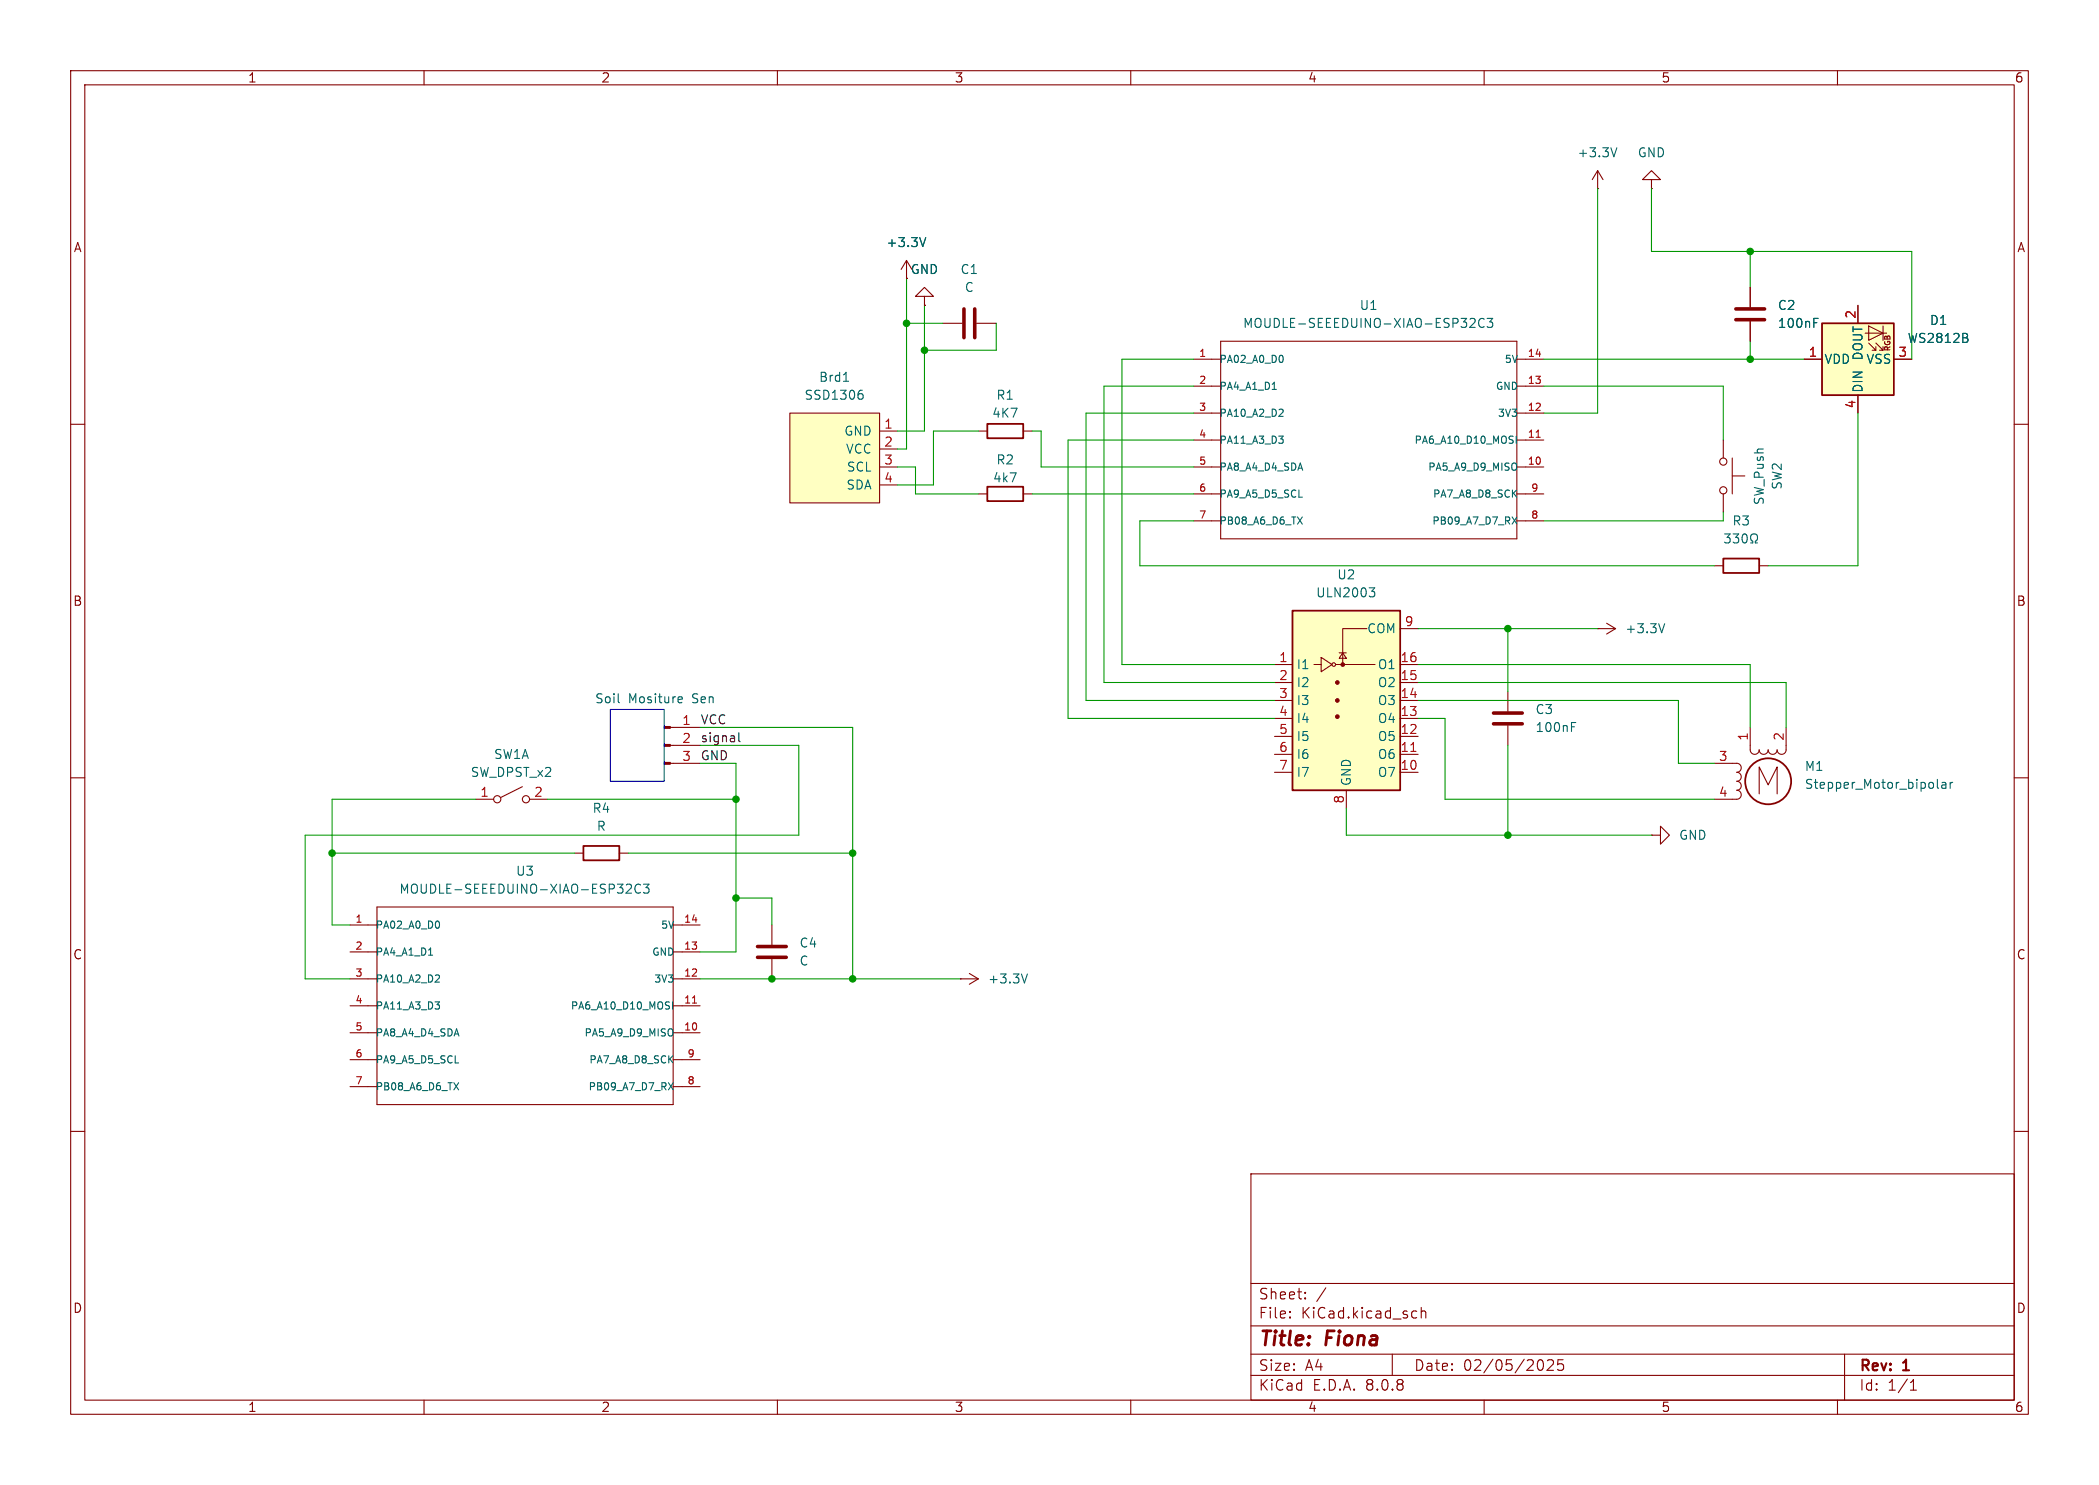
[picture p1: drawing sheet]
<svg xmlns="http://www.w3.org/2000/svg" width="297mm" height="210mm" viewBox="0 0 297 210" stroke-linecap="round" stroke-linejoin="round" font-family="sans-serif">
<g fill="none" stroke="#840000" stroke-width=".15">
<path d="M10 10h277v190h-277zM12 12h273v186h-273zM60 10v2M110 10v2M160 10v2M210 10v2M260 10v2M130.8 41.9h1.3l-1.3-1.3-1.3 1.3h1.3v1.3M130.8 43.2h.1M133.3 45.7h2.8M138.2 45.7h2.8M10 60h2"/>
<path d="M138.4 69.9h1.3M138.4 61h1.3M144.8 69.9h1.2M144.8 61h1.2M285 60h2M10 110h2M285 110h2M135.9 138.4h.1M135.9 138.4h2.5M137.2 137.7l1.2 .7M138.4 138.4l-1.2 .8M10 160h2"/>
<path d="M177 166h108v32h-108zM285 160h2M60 198v2M110 198v2M160 198v2M177 194.5h108M177 191.5h108M177 187.5h108M177 181.5h108M182.5 186.3h.1l-.1 .1M182.5 186.3v.1M182.5 185.5v.1"/>
<path d="M182.5 185.5h.1l-.1 .1M184.7 183.6v.1M184.7 183.6h-.1l.1 .1M184.7 182.8v.1M184.7 182.8h-.1l.1 .1M187.6 182.1l-1.3 2M197 191.5v3M200 185.4l.5 .1M200.5 186.3l-.5 .1M201.1 185.5a.37 .37 0 0 1 .6 .1v.8M201.1 184.9v1.5M210 198v2"/>
<path d="M218 192.3a.94 .94 0 0 1 0 1.5M219 192.4l.2-.1 .5 .1a.41 .41 0 0 1 0 .5l-.8 .9h.9M221.2 192.3h-.7l-.1 .7 .2-.1h.5l.1 .3v.5l-.2 .1h-.4l-.2-.1M260 198v2M261 191.5v6.5M270.3 196.6h.9M270.3 195.5l.4-.4v1.5"/>
</g>
<path d="M145.4 137.7l-.4 1.3" fill="none" stroke="#006464" stroke-width=".15"/>
<path d="M139.7 59.9h5.1v2.1h-5.1zM139.7 68.8h5.1v2.1h-5.1z" fill="none" stroke="#840000" stroke-width=".25"/>
<path d="M136.4 43.7v4.1M137.9 43.7v4.1" fill="none" stroke="#840000" stroke-width=".51"/>
<path d="M111.8 58.4h12.7v12.7h-12.7z" fill="#ffffc2"/>
<path d="M111.8 58.4h12.7v12.7h-12.7zM124.5 61h2.5M124.5 63.5h2.5M124.5 66h2.5M124.5 68.6h2.5M233.7 118.1h1.2v-1.3l1.3 1.3-1.3 1.3v-1.3M233.7 118.1h.1" fill="none" stroke="#840000" stroke-width=".15"/>
<path d="M119.3 53.9h.8M121.6 55.7h.3l.2 .2v.4l-.5 .2M121.8 55.2h.2" fill="none" stroke="#006464" stroke-width=".15"/>
<path d="M182.9 86.4h15.2v25.4h-15.2z" fill="#ffffc2"/>
<g fill="none" stroke="#840000" stroke-width=".25">
<path d="M243.8 79h5.1v2h-5.1zM182.9 86.4h15.2v25.4h-15.2z"/>
<circle cx="250.2" cy="110.5" r="3.3"/>
</g>
<g fill="none" stroke="#840000" stroke-width=".15">
<path d="M128.3 36.8l-.8 1.3M128.3 36.8v2.6M128.3 36.8l.7 1.3M168.9 58.4h3.8M168.9 54.6h3.8M168.9 50.8h3.8M172.7 48.3h41.9v27.9h-41.9zM214.6 58.4h3.8M214.6 54.6h3.8M214.6 50.8h3.8M247.6 40.6v2.8M247.6 45.5v2.8"/>
<path d="M168.9 73.7h3.8M168.9 69.9h3.8M168.9 66h3.8M168.9 62.2h3.8M214.6 73.7h3.8M214.6 69.9h3.8M214.6 66h3.8M214.6 62.2h3.8M243.8 62.2v2.6M243.8 69.9v2.5M245.1 67.3h1.8M245.1 64.8v5.1"/>
<path d="M180.3 94h2.6M180.3 99.1h2.6M180.3 96.5h2.6M185.9 94h1M186.9 93l1.6 1-1.6 1zM189 94h5.6M189.5 92.3h1M190 92.3l.5 .8h-1zM193.4 88.9h-3.4v5.1M198.1 94h2.6M198.1 99.1h2.6M198.1 96.5h2.6"/>
<path d="M198.1 88.9h2.6M242.6 80h1.2M248.9 80h1.3M180.3 109.2h2.6M180.3 106.7h2.6M180.3 104.1h2.6M180.3 101.6h2.6M190.5 111.8v2.5M198.1 109.2h2.6M198.1 106.7h2.6M198.1 104.1h2.6M198.1 101.6h2.6"/>
<path d="M242.6 108h3.1M245.7 109.2a.63 .63 0 0 1 .7 .6 .63 .63 0 0 1-.7 .7 .63 .63 0 0 1 .7 .6 .63 .63 0 0 1-.7 .7 .64 .64 0 0 1 .7 .6 .64 .64 0 0 1-.7 .6h-3.1M245.7 107.9a.64 .64 0 0 1 .7 .7 .64 .64 0 0 1-.7 .6M247.6 102.9v3.1a.64 .64 0 0 0 .7 .7 .64 .64 0 0 0 .6-.7 .64 .64 0 0 0 .7 .7 .64 .64 0 0 0 .6-.7 .64 .64 0 0 0 .6 .7 .64 .64 0 0 0 .7-.7 .64 .64 0 0 0 .6 .7 .64 .64 0 0 0 .6-.7v-3.1M248.9 112.3v-3.8l1.3 2.5 1.3-2.5v3.8M109.2 130.8v2.8M109.2 135.6v2.8"/>
<circle cx="243.8" cy="65.3" r=".51"/>
<circle cx="243.8" cy="69.3" r=".51"/>
<circle cx="188.7" cy="94" r=".25"/>
</g>
<g fill="#840000" stroke="#840000" stroke-width=".15">
<circle cx="189.2" cy="101.3" r=".25"/>
<circle cx="189.2" cy="99.1" r=".25"/>
<circle cx="189.2" cy="96.5" r=".25"/>
<circle cx="190" cy="94" r=".25"/>
</g>
<path d="M217.4 61.8h.5M199.6 106.3h.8" fill="none" stroke="#a90000" stroke-width=".15"/>
<g fill="none" stroke="#006464" stroke-width=".15">
<path d="M131 33.6l-.4 1.3M180 55.1h.6M181.4 57.9l.2 .2-.1 .2-.6 .6h.7M181.5 50.3l.1 .3-.1 .6M208.1 45.1l.4-.1 .2 .2v.2v.2l-.8 .7h.8M210 45.2a.51 .51 0 0 0-.6-.1 .51 .51 0 0 0-.2 .7 .48 .48 0 0 0 .3 .4 .48 .48 0 0 0 .5 0M210.4 45h.8l-.4 .5 .4 .1v.6l-.2 .1h-.4l-.2-.1M256.7 45h.6M256.7 45.6h.4M180.9 61.7h.7l-.4 .4M181.5 62.1l.1 .2-.1 .3M183.6 73.1l.7 1"/>
<path d="M183.8 70.3h.5M184.3 73.1l-.7 1M214 73.1l.6 1M214.5 65.6v.8M214.5 61.7v1M214.6 73.1l-.6 1M244 75.5h.8l-.4 .5 .3 .1v.6l-.1 .1h-.4l-.2-.1M245.2 75.5h.8l-.4 .5 .4 .1v.6l-.2 .1h-.4l-.2-.1M246.6 75.6l.2-.1a.69 .69 0 0 1 .3 1.2l-.2 .1a.69 .69 0 0 1-.3-1.2zM247.7 76.8h.3v-.3a.54 .54 0 0 1-.3-.7 .54 .54 0 0 1 .8-.2 .58 .58 0 0 1-.1 .9v.3h.3M193.7 83.1h.8l-.4 .5 .4 .1v.5l-.2 .2h-.4M274.1 110.2v1.1l.2 .2"/>
<path d="M274.8 110.7h.5v.8M275.3 110.9l-.4 .1a.25 .25 0 0 0-.2 .2 .25 .25 0 0 0 .2 .3l.4-.1M275.9 110.6v.9M276.3 110.6l-.2 .1-.2 .2"/>
</g>
<path d="M245.6 45.2h4.1M245.6 43.7h4.1M107.2 135.4h4.1M107.2 133.9h4.1" fill="none" stroke="#840000" stroke-width=".51"/>
<path d="M257.8 45.7h10.2v10.2h-10.2z" fill="#ffffc2"/>
<g fill="none" stroke="#840000" stroke-width=".15">
<path d="M226.1 26.7h.1M226.1 24.1l-.8 1.3M226.1 24.1v2.6M226.1 24.1l.7 1.3M233.7 25.4h1.2l-1.2-1.3-1.3 1.3h1.3v1.3M233.7 26.7h.1M130.8 43.2h.1M247.6 40.6v2.8M247.6 45.5v2.8M255.3 50.8h2.5M262.9 43.2v2.5M262.9 55.9v2.5"/>
<path d="M263.9 47.1h3.1M264.4 48.5l1 1h-.5M264.4 46.1l2 1-2 1zM265.4 48.5l1 1h-.5M265.4 49v.5M266.4 46.1v2M266.4 49v.5M268 50.8h2.5M213.4 97.8v2.8M226.1 88.9h.1M226.1 88.9h2.5M227.3 88.1l1.3 .8"/>
<path d="M228.6 88.9l-1.3 .8M67.3 113h2.5M73.9 111.3l-3 1.5M74.9 113h2.6M94.8 108h4.3M94.8 105.4h4.3M94.8 102.9h4.3M213.4 102.6v2.8M49.5 138.4h3.8M49.5 134.6h3.8M49.5 130.8h3.8M53.3 128.3h41.9v27.9h-41.9z"/>
<path d="M81.3 120.7h1.2M87.6 120.7h1.3M95.2 138.4h3.9M95.2 134.6h3.9M95.2 130.8h3.9M49.5 153.7h3.8M49.5 149.9h3.8M49.5 146.1h3.8M49.5 142.2h3.8M95.2 153.7h3.9M95.2 149.9h3.9M95.2 146.1h3.9"/>
<path d="M95.2 142.2h3.9"/>
<circle cx="70.4" cy="113" r=".51"/>
<circle cx="74.4" cy="113" r=".51"/>
</g>
<path d="M257.8 45.7h10.2v10.2h-10.2zM82.5 119.6h5.1v2.1h-5.1z" fill="none" stroke="#840000" stroke-width=".25"/>
<g fill="none" stroke="#006464" stroke-width=".15">
<path d="M131 33.6l-.4 1.3M228.8 20.9l-.4 1.3M256.7 45.6h.4M256.7 45h.6M278.3 47.8l.2 .2-.2 .4M278.3 47.3v.3M87.5 99.3l.2 .1M96.1 98.5l.4 .1 .1 .2-.7 .2M96.5 99.3l-.4 .1M235.5 88.2l-.4 1.3M222.4 102.8h.4M222.4 102.2h.6"/>
<path d="M60.6 135.1h.6M62 137.9l.2 .2-.1 .2-.5 .6h.6M62.1 130.4l.1 .2-.1 .6M88.7 125.1l.4-.1 .2 .2 .1 .2-.1 .2-.7 .7h.8M90.6 125.2a.51 .51 0 0 0-.6 0 .51 .51 0 0 0-.2 .6 .48 .48 0 0 0 .3 .5 .48 .48 0 0 0 .5-.1M91 125h.8l-.4 .5 .4 .1v.6l-.2 .1h-.4l-.2-.1M61.6 141.7h.6l-.4 .4M62.1 142.1l.1 .2-.1 .4M64.2 153.1l.7 1M64.4 150.3h.5M64.9 153.1l-.7 1M94.6 153.1l.7 1"/>
<path d="M95.2 145.6v.8M95.2 141.7v1M95.3 153.1l-.7 1"/>
</g>
<path d="M98 141.9h.6" fill="none" stroke="#a90000" stroke-width=".15"/>
<g fill="#840000" stroke="#840000" stroke-width=".15">
<path d="M94 107.8h.8v.3h-.8z"/>
<path d="M94 105.3h.8v.2h-.8z"/>
<path d="M94 102.7h.8v.3h-.8z"/>
</g>
<path d="M211.3 102.4h4.1M211.3 100.8h4.1" fill="none" stroke="#840000" stroke-width=".51"/>
<path d="M104.5 103.6v1.1l.2 .2" fill="none" stroke="#0f0f0f" stroke-width=".15"/>
<path d="M86.4 100.3h7.6v10.2h-7.6z" fill="none" stroke="#0000c2" stroke-width=".15"/>
<g fill="none" stroke="#009600" stroke-width=".15">
<path d="M128.3 39.4v24.1h-1.3M226.1 26.7v31.7h-7.7M233.7 26.7v8.9h36.8v15.2M247.6 35.6v5M128.3 45.7h5M130.8 43.2v17.8h-3.8M141 45.7v3.8h-10.2M168.9 50.8h-10.2v43.2h21.6M168.9 58.4h-15.2v40.7h26.6M168.9 54.6h-12.7v41.9h24.1M218.4 54.6h25.4v7.6M218.4 50.8h36.9"/>
<path d="M247.6 48.3v2.5M262.9 58.4v21.6h-12.7M127 66h2.5v3.9h8.9M138.4 61h-6.3v7.6h-5.1M146 69.9h22.9M146 61h1.3v5h21.6M168.9 73.7h-7.6v6.3h81.3M168.9 62.2h-17.8v39.4h29.2M243.8 72.4v1.3h-25.4M200.7 94h46.9v8.9M200.7 88.9h25.4M200.7 99.1h36.8v8.9h5.1"/>
<path d="M200.7 96.5h52v6.4M213.4 88.9v8.9M67.3 113h-20.3v17.8h2.5M77.5 113h26.6M99.1 108h5v26.6h-5M99.1 105.4h13.9v12.7h-69.8v20.3h6.3M99.1 102.9h21.5v35.5M190.5 114.3v3.8h43.2M200.7 101.6h3.8v11.4h38.1M213.4 105.4v12.7M47 120.7h34.3M88.9 120.7h31.7"/>
<path d="M99.1 138.4h36.8M104.1 127h5.1v3.8"/>
</g>
<g fill="#009600" stroke="#009600" stroke-width=".15">
<circle cx="104.1" cy="127" r=".46"/>
<circle cx="104.1" cy="113" r=".46"/>
<circle cx="120.6" cy="120.7" r=".46"/>
<circle cx="47" cy="120.7" r=".46"/>
<circle cx="109.2" cy="138.4" r=".46"/>
<circle cx="120.6" cy="138.4" r=".46"/>
<circle cx="213.4" cy="88.9" r=".46"/>
<circle cx="247.6" cy="35.6" r=".46"/>
<circle cx="247.6" cy="50.8" r=".46"/>
<circle cx="213.4" cy="118.1" r=".46"/>
<circle cx="130.8" cy="49.5" r=".46"/>
<circle cx="128.3" cy="45.7" r=".46"/>
</g>
<g font-size="2.8" fill="#840000">
<text x="178" y="190.9">Title:</text>
<text x="187.7" y="190.9">Fiona</text>
</g>
<g font-size="2.1" fill="#840000">
<text x="178" y="184">Sheet:</text>
<text x="178" y="186.7">File:</text>
<text x="184.1" y="186.7">KiCad.kicad_sch</text>
<text x="178" y="196.9">KiCad</text>
<text x="178" y="194.1">Size:</text>
<text x="184.7" y="194.1">A4</text>
<text x="185.7" y="196.9">E.D.A.</text>
<text x="193.3" y="196.9">8.0.8</text>
<text x="200" y="194.1">Date:</text>
<text x="207" y="194.1">02/05/2025</text>
<text x="263" y="194.3">Rev:</text>
<text x="263" y="196.9">Id:</text>
<text x="267.1" y="196.9">1/1</text>
<text x="269.4" y="194.3">1</text>
</g>
<g font-size="1.8" fill="#840000">
<text x="35" y="11.9">1</text>
<text x="85" y="11.9">2</text>
<text x="135" y="11.9">3</text>
<text x="185" y="11.9">4</text>
<text x="235" y="11.9">5</text>
<text x="285" y="11.9">6</text>
<text x="10.3" y="35.9">A</text>
<text x="285.3" y="35.9">A</text>
<text x="128.8" y="39">GND</text>
<text x="10.3" y="85.9">B</text>
<text x="285.3" y="85.9">B</text>
<text x="10.3" y="135.9">C</text>
<text x="285.3" y="135.9">C</text>
<text x="10.3" y="185.9">D</text>
<text x="285.3" y="185.9">D</text>
<text x="35" y="199.9">1</text>
<text x="85" y="199.9">2</text>
<text x="135" y="199.9">3</text>
<text x="185" y="199.9">4</text>
<text x="235" y="199.9">5</text>
<text x="285" y="199.9">6</text>
</g>
<g font-size="1.8" fill="#006464">
<text x="223.1" y="22.5">+3.3V</text>
<text x="231.6" y="22.5">GND</text>
<text x="125.3" y="35.2">+3.3V</text>
<text x="135.8" y="39">C1</text>
<text x="136.4" y="41.5">C</text>
<text x="175.8" y="46.6">MOUDLE-SEEEDUINO-XIAO-ESP32C3</text>
<text x="192.3" y="44">U1</text>
<text x="251.5" y="44">C2</text>
<text x="251.5" y="46.6">100nF</text>
<text x="273" y="46.2">D1</text>
<text x="258.1" y="51.7">VDD</text>
<text x="263.8" y="51.1" transform="rotate(-90 263.8 51.1)">DOUT</text>
<text x="264" y="51.7">VSS</text>
<text x="269.8" y="48.7">WS2812B</text>
<text x="113.7" y="56.7">SSD1306</text>
<text x="115.8" y="54.2">Brd1</text>
<text x="140.3" y="59.3">4K7</text>
<text x="140.9" y="56.7">R1</text>
<text x="263.8" y="55.6" transform="rotate(-90 263.8 55.6)">DIN</text>
<text x="119.4" y="61.8">GND</text>
<text x="119.6" y="64.4">VCC</text>
<text x="140.9" y="65.9">R2</text>
<text x="119.7" y="69.4">SDA</text>
<text x="119.7" y="66.9">SCL</text>
<text x="140.4" y="68.4">4k7</text>
<text x="249.8" y="71.5" transform="rotate(-90 249.8 71.5)">SW_Push</text>
<text x="252.3" y="69.3" transform="rotate(-90 252.3 69.3)">SW2</text>
<text x="245" y="74.5">R3</text>
<text x="189.1" y="82.1">U2</text>
<text x="186.1" y="84.7">ULN2003</text>
<text x="193.4" y="89.8">COM</text>
<text x="229.9" y="89.8">+3.3V</text>
<text x="183.4" y="94.8">I1</text>
<text x="194.9" y="94.8">O1</text>
<text x="84.1" y="99.7">Soil</text>
<text x="88.9" y="99.7">Mositure</text>
<text x="98.1" y="99.7">Sen</text>
<text x="183.4" y="97.4">I2</text>
<text x="183.4" y="99.9">I3</text>
<text x="194.9" y="99.9">O3</text>
<text x="194.9" y="97.4">O2</text>
<text x="217.2" y="101.2">C3</text>
<text x="69.8" y="107.5">SW1A</text>
<text x="183.4" y="102.5">I4</text>
<text x="183.4" y="105">I5</text>
<text x="183.4" y="107.5">I6</text>
<text x="194.9" y="107.5">O6</text>
<text x="194.9" y="105">O5</text>
<text x="194.9" y="102.5">O4</text>
<text x="217.2" y="103.7">100nF</text>
<text x="66.5" y="110.1">SW_DPST_x2</text>
<text x="183.4" y="110.1">I7</text>
<text x="191.4" y="111.3" transform="rotate(-90 191.4 111.3)">GND</text>
<text x="194.9" y="110.1">O7</text>
<text x="255.3" y="109.2">M1</text>
<text x="255.3" y="111.8">Stepper_Motor_bipolar</text>
<text x="83.7" y="115.2">R4</text>
<text x="84.4" y="117.7">R</text>
<text x="237.5" y="119">GND</text>
<text x="72.9" y="124.1">U3</text>
<text x="56.4" y="126.6">MOUDLE-SEEEDUINO-XIAO-ESP32C3</text>
<text x="113" y="134.2">C4</text>
<text x="113" y="136.8">C</text>
<text x="139.7" y="139.3">+3.3V</text>
</g>
<g font-size="1.8" fill="#a90000">
<text x="262.6" y="45.2" transform="rotate(-90 262.6 45.2)">2</text>
<text x="255.8" y="50.5">1</text>
<text x="268.5" y="50.5">3</text>
<text x="262.6" y="57.9" transform="rotate(-90 262.6 57.9)">4</text>
<text x="125" y="60.7">1</text>
<text x="125" y="63.2">2</text>
<text x="125" y="65.8">3</text>
<text x="125" y="68.3">4</text>
<text x="198.7" y="88.6">9</text>
<text x="180.9" y="93.7">1</text>
<text x="198.1" y="93.7">16</text>
<text x="180.9" y="96.3">2</text>
<text x="180.9" y="98.8">3</text>
<text x="180.9" y="101.3">4</text>
<text x="198.1" y="101.3">13</text>
<text x="198.1" y="98.8">14</text>
<text x="198.1" y="96.3">15</text>
<text x="96.4" y="102.6">1</text>
<text x="96.4" y="105.2">2</text>
<text x="96.4" y="107.7">3</text>
<text x="180.9" y="103.9">5</text>
<text x="180.9" y="106.4">6</text>
<text x="198.1" y="106.4">11</text>
<text x="198.1" y="103.9">12</text>
<text x="243.1" y="107.7">3</text>
<text x="247.4" y="104.8" transform="rotate(-90 247.4 104.8)">1</text>
<text x="252.5" y="104.8" transform="rotate(-90 252.5 104.8)">2</text>
<text x="67.9" y="112.8">1</text>
<text x="75.5" y="112.8">2</text>
<text x="180.9" y="109">7</text>
<text x="190.2" y="113.7" transform="rotate(-90 190.2 113.7)">8</text>
<text x="198.1" y="109">10</text>
<text x="243.1" y="112.8">4</text>
</g>
<g font-size="1.8" fill="#0f0f0f">
<text x="99.1" y="107.6">GND</text>
<text x="99.1" y="105.1">signal</text>
<text x="99.1" y="102.5">VCC</text>
</g>
<g font-size="1.4" fill="#a90000">
<text x="169.6" y="50.5">1</text>
<text x="216.1" y="50.5">14</text>
<text x="169.6" y="54.4">2</text>
<text x="169.6" y="58.2">3</text>
<text x="216.1" y="58.2">12</text>
<text x="216.1" y="54.4">13</text>
<text x="169.6" y="62">4</text>
<text x="169.6" y="65.8">5</text>
<text x="216.1" y="65.8">10</text>
<text x="216.1" y="62">11</text>
<text x="169.6" y="69.6">6</text>
<text x="216.6" y="69.6">9</text>
<text x="169.6" y="73.4">7</text>
<text x="216.6" y="73.4">8</text>
<text x="50.2" y="130.6">1</text>
<text x="96.7" y="130.6">14</text>
<text x="50.2" y="134.4">2</text>
<text x="96.7" y="134.4">13</text>
<text x="50.2" y="138.2">3</text>
<text x="50.2" y="142">4</text>
<text x="96.7" y="142">11</text>
<text x="96.7" y="138.2">12</text>
<text x="50.2" y="145.8">5</text>
<text x="50.2" y="149.6">6</text>
<text x="96.7" y="145.8">10</text>
<text x="97.2" y="149.6">9</text>
<text x="50.2" y="153.4">7</text>
<text x="97.2" y="153.4">8</text>
</g>
<g font-size="1.4" fill="#006464">
<text x="172.5" y="51.5">PA02_A0_D0</text>
<text x="212.8" y="51.5">5V</text>
<text x="172.5" y="55.3">PA4_A1_D1</text>
<text x="172.5" y="59.2">PA10_A2_D2</text>
<text x="211.5" y="55.3">GND</text>
<text x="211.8" y="59.2">3V3</text>
<text x="172.5" y="63">PA11_A3_D3</text>
<text x="200" y="63">PA6_A10_D10_MOSI</text>
<text x="172.5" y="66.8">PA8_A4_D4_SDA</text>
<text x="172.5" y="70.6">PA9_A5_D5_SCL</text>
<text x="202" y="66.8">PA5_A9_D9_MISO</text>
<text x="202.6" y="70.6">PA7_A8_D8_SCK</text>
<text x="172.5" y="74.4">PB08_A6_D6_TX</text>
<text x="202.5" y="74.4">PB09_A7_D7_RX</text>
<text x="53.1" y="131.5">PA02_A0_D0</text>
<text x="93.4" y="131.5">5V</text>
<text x="53.1" y="135.4">PA4_A1_D1</text>
<text x="92.2" y="135.4">GND</text>
<text x="53.1" y="139.2">PA10_A2_D2</text>
<text x="53.1" y="143">PA11_A3_D3</text>
<text x="80.6" y="143">PA6_A10_D10_MOSI</text>
<text x="92.4" y="139.2">3V3</text>
<text x="53.1" y="146.8">PA8_A4_D4_SDA</text>
<text x="82.6" y="146.8">PA5_A9_D9_MISO</text>
<text x="53.1" y="150.6">PA9_A5_D5_SCL</text>
<text x="53.1" y="154.4">PB08_A6_D6_TX</text>
<text x="83.2" y="154.4">PB09_A7_D7_RX</text>
<text x="83.3" y="150.6">PA7_A8_D8_SCK</text>
</g>
<text font-size="1.1" fill="#840000" x="267.7" y="49.8" transform="rotate(-90 267.7 49.8)">RGB</text>
</svg>
